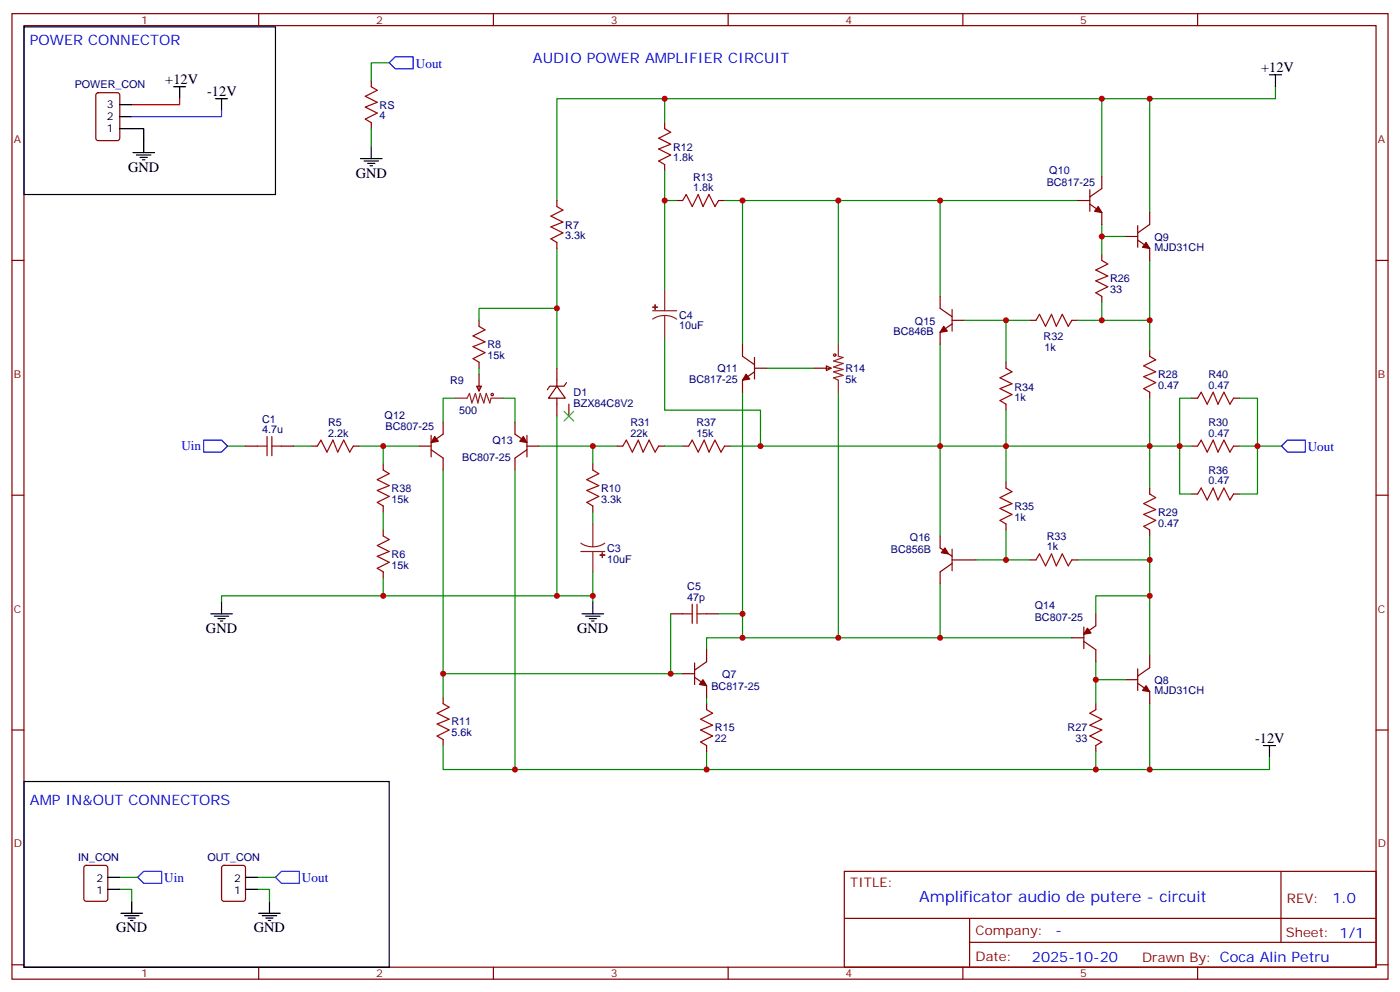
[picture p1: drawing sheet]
<svg xmlns="http://www.w3.org/2000/svg" width="412mm" height="292mm" viewBox="0 0 412 292" stroke-linecap="round" stroke-linejoin="round" font-family="sans-serif">
<g fill="none" stroke="#870000" stroke-width=".35">
<path d="M3.5 4h405.4v284.4h-405.4zM7.1 7.5h398.2v277.3h-398.2zM76.2 4v3.5M145.3 4v3.5M214.5 4v3.5M283.6 4v3.5M352.8 4v3.5M28.5 27.5l.4-.2h5.7l.6 .4 .1 13-.5 .7h-5.9l-.6-.4-.1-13zM109.4 23.8v1.7M109.4 36.1v1.8M195.8 36.1v1.8M164 59.1v1.7"/>
<path d="M195.8 48.5v1.7M199.3 59.1h1.8M211.7 59.1h1.7M317.5 59.1h3.5M321 55.9v6.3M324.6 52v3.5l-3.6 2.5M3.5 76.7h3.6M164 71.4v1.8M321 60.1l3.6 2.5v3.5M324.6 74.9v1.8M331.6 69.6h3.5M335.1 70.7l3.6 2.5v3.5"/>
<path d="M335.1 66.5v6.3M338.7 62.6v3.5l-3.6 2.5M405.3 76.7h3.6M141.1 94.3v1.8M276.9 87.3v3.5l3.6 2.5M280.5 94.3h3.5M280.5 91.2v6.3M280.5 95.4l-3.6 2.5v3.5M303.4 94.3h1.8M315.7 94.3h1.8M324.6 87.3v1.7M140.4 113.7h1.4l-.7 1.4z"/>
<path d="M141.1 106.7v1.7M141.1 110.2v4.9M164 113.7l2.5 3.6h-4.9zM164 108.4v5.3M164 117.3v5.3M166.9 112.7l-.7 1h-4.3l-.7 1.1M167.6 119v3.6M218.7 101.4v3.5l3.5 2.5M222.2 105.3v6.3M222.2 109.5l-3.5 2.5v3.5M222.2 108.4h3.6M239.9 108.4h4.9"/>
<path d="M243.4 107.7l1.4 .7-1.4 .7zM296.3 106.7v1.7M296.3 119v1.8M338.7 103.2v1.7M338.7 115.5v1.8M351 117.3h1.8M363.4 117.3h1.7M72.3 131.4h3.5M82.9 131.4h3.5M91.7 131.4h1.8M104.1 131.4h1.7M112.9 136.7v1.7"/>
<path d="M123.5 131.4h3.5M127 132.4l3.5 2.5v3.5M127 128.2v6.3M130.5 124.3v3.5l-3.5 2.5M151.7 124.3v3.5l3.5 2.5M155.2 131.4h3.5M155.2 132.4l-3.5 2.5v3.5M155.2 128.2v6.3M174.6 136.7v1.7M181.7 131.4h1.7M194 131.4h1.8M201.1 131.4h1.7"/>
<path d="M213.4 131.4h1.8M351 131.4h1.8M363.4 131.4h1.7M3.5 145.8h3.6M112.9 149v1.8M112.9 156.1v1.7M174.6 149v1.8M276.9 157.8v3.6l3.6 2.4M296.3 142v1.7M296.3 154.3v1.8M338.7 143.7v1.8M338.7 156.1v1.7"/>
<path d="M351 145.5h1.8M363.4 145.5h1.7M405.3 145.8h3.6M112.9 168.4v1.8M280.5 164.9h7M280.5 161.7v6.4M280.5 165.9l-3.6 2.5v3.5M303.4 164.9h1.8M315.7 164.9h1.8M197.6 180.8h3.5M201.1 198.4h3.5M204.6 199.5l3.5 2.4v3.6"/>
<path d="M204.6 195.2v6.4M208.1 191.3v3.6l-3.5 2.4M208.1 180.8h3.6M315.7 187.8h3.6M319.3 188.9l3.5 2.4v3.6M319.3 184.6v6.4M322.8 180.8v3.5l-3.5 2.5M335.1 197v6.3M338.7 193.1v3.5l-3.6 2.5M3.5 215h3.6M130.5 205.5v1.7M130.5 217.8v1.8"/>
<path d="M208.1 207.2v1.8M208.1 219.6v1.7M322.8 207.2v1.8M322.8 219.6v1.7M331.6 200.2h3.5M335.1 201.2l3.6 2.5v3.5M405.3 215h3.6M24.9 255.1l.5-.3h5.6l.7 .5v9.4l-.4 .7h-5.9l-.7-.4v-9.4zM65.5 255.1l.5-.3h5.6l.7 .5v9.4l-.4 .7h-5.9l-.7-.4v-9.4zM248.7 256.6h156.6v28.2h-156.6zM377.3 256.6v20.9M248.7 270.5h156.5"/>
<path d="M285.6 277.5h119.6M285.6 270.5v14.1M3.5 284.1h3.6M76.2 284.8v3.6M145.3 284.8v3.6M214.5 284.8v3.6M283.6 284.8v3.6M352.8 284.8v3.6M405.3 284.1h3.6"/>
</g>
<g fill="none" stroke="#a10000" stroke-width=".35">
<path d="M109.4 25.5l1.7 1.1-3.5 1.8 3.5 1.7-3.5 1.4 3.5 1.8-3.5 1.8 1.8 1M195.8 37.9l1.8 1-3.6 1.8 3.6 1.8-3.6 1.4 3.6 1.7-3.6 1.8 1.8 1.1M201.1 59.1l1-1.8 1.8 3.5 1.8-3.5 1.4 3.5 1.7-3.5 1.8 3.5 1.1-1.7M164 60.8l1.8 1.1-3.5 1.7 3.5 1.8-3.5 1.4 3.5 1.8-3.5 1.7 1.7 1.1M324.6 76.7l1.7 1.1-3.5 1.7 3.5 1.8-3.5 1.4 3.5 1.8-3.5 1.7 1.8 1.1M141.1 96.1l1.8 1.1-3.6 1.7 3.6 1.8-3.6 1.4 3.6 1.8-3.6 1.7 1.8 1.1M305.2 94.3l1-1.7 1.8 3.5 1.7-3.5 1.4 3.5 1.8-3.5 1.8 3.5 1-1.8M296.3 108.4l1.8 1.1-3.5 1.8 3.5 1.7-3.5 1.4 3.5 1.8-3.5 1.8 1.7 1M338.7 104.9l1.7 1.1-3.5 1.7 3.5 1.8-3.5 1.4 3.5 1.8-3.5 1.7 1.8 1.1M352.8 117.3l1-1.8 1.8 3.5 1.8-3.5 1.4 3.5 1.7-3.5 1.8 3.5 1.1-1.7M75.8 131.4h2.9M78.7 128.6v5.6"/>
<path d="M80.1 131.4h2.8M80.1 128.6v5.6M93.5 131.4l1-1.8 1.8 3.5 1.8-3.5 1.4 3.5 1.7-3.5 1.8 3.5 1.1-1.7M112.9 138.4l1.8 1.1-3.6 1.8 3.6 1.7-3.6 1.4 3.6 1.8-3.6 1.8 1.8 1M174.6 138.4l1.8 1.1-3.5 1.8 3.5 1.7-3.5 1.4 3.5 1.8-3.5 1.8 1.7 1M183.4 131.4l1.1-1.8 1.8 3.5 1.7-3.5 1.4 3.5 1.8-3.5 1.8 3.5 1-1.7M202.8 131.4l1.1-1.8 1.8 3.5 1.7-3.5 1.4 3.5 1.8-3.5 1.8 3.5 1-1.7M352.8 131.4l1-1.8 1.8 3.5 1.8-3.5 1.4 3.5 1.7-3.5 1.8 3.5 1.1-1.7M112.9 157.8l1.8 1.1-3.6 1.8 3.6 1.7-3.6 1.4 3.6 1.8-3.6 1.8 1.8 1M296.3 143.7l1.8 1.1-3.5 1.7 3.5 1.8-3.5 1.4 3.5 1.8-3.5 1.7 1.7 1.1M338.7 145.5l1.7 1-3.5 1.8 3.5 1.8-3.5 1.4 3.5 1.7-3.5 1.8 1.8 1.1M352.8 145.5l1-1.8 1.8 3.5 1.8-3.5 1.4 3.5 1.7-3.5 1.8 3.5 1.1-1.7"/>
<path d="M203.9 177.9v5.7M205.3 177.9v5.7M305.2 164.9l1-1.8 1.8 3.6 1.7-3.6 1.4 3.6 1.8-3.6 1.8 3.6 1-1.8M201.1 180.8h2.8M205.3 180.8h2.8M130.5 207.2l1.8 1.1-3.5 1.7 3.5 1.8-3.5 1.4 3.5 1.8-3.5 1.7 1.7 1.1M208.1 209l1.8 1-3.5 1.8 3.5 1.8-3.5 1.4 3.5 1.7-3.5 1.8 1.7 1.1M322.8 209l-1.8 1 3.6 1.8-3.6 1.8 3.6 1.4-3.6 1.7 3.6 1.8-1.8 1.1"/>
<circle cx="145" cy="116.2" r=".35"/>
<circle cx="245.9" cy="104.6" r=".35"/>
</g>
<g fill="none" stroke="#008700" stroke-width=".35">
<path d="M114.7 18.5h-5.3v5.3M109.4 37.9v5.3M195.8 36.1v-7h-31.8v30M324.6 29.1v22.9M338.7 29.1v33.5M375.7 25.5v3.6h-179.9M195.8 50.2v8.9M199.3 59.1h-3.5v26.4M213.4 59.1h5.3v42.3M218.7 59.1h98.8M246.9 59.1v42.3M276.9 59.1v28.2"/>
<path d="M164 73.2v17.6M324.6 69.6h7M324.6 66.1v8.8M338.7 76.7v26.5M141.1 94.3v-3.5h22.9v17.6M195.8 99.6v21.2h28.2v10.6h-8.8M284 94.3h12.3v12.4M296.3 94.3h7.1M324.6 89v5.3h-7.1M324.6 94.3h14.1M134.1 117.3h-3.6v7M141.1 108.4v1.8"/>
<path d="M148.2 117.3h3.5v7M218.7 115.5v72.3h28.2v-72.3M225.8 108.4h14.1M276.9 101.4v56.4M338.7 117.3v14.1h8.8v-14.1h3.5M365.1 117.3h5.3v14.1h-5.3M67 131.4h5.3M86.4 131.4h5.3M105.8 131.4h7.1v5.3M112.9 131.4h10.6M130.5 138.4v60h70.6M151.7 138.4v88.2h56.4v-5.3"/>
<path d="M158.7 131.4h15.9v5.3M164 122.6v52.9M174.6 131.4h7.1M195.8 131.4h5.3M224 131.4h114.7v12.3M296.3 120.8v21.2M351 131.4h-3.5v14.1h3.5M377.5 131.4h-7.1v14.1h-5.3M112.9 150.8v5.3M174.6 150.8v3.5M296.3 156.1v8.8h7.1M338.7 157.8v35.3"/>
<path d="M112.9 170.2v5.3h-47.6v1.7M112.9 175.5h61.7M174.6 168.4v8.8M276.9 171.9v15.9M287.5 164.9h8.8M317.5 164.9h21.2M338.7 175.5h-15.9v5.3M130.5 198.4v7.1M197.6 180.8v17.6M211.7 180.8h7M218.7 187.8h-10.6v3.5M246.9 187.8h68.8"/>
<path d="M322.8 194.9v12.3M130.5 219.6v7h21.2M208.1 205.5v1.7M322.8 200.2h8.8M338.7 207.2v19.4M322.8 221.3v5.3M373.9 223.1v3.5h-165.8M35.3 258.4h5.3M75.8 258.4h5.3M35.3 261.9h3.5v3.5M75.8 261.9h3.6v3.5"/>
</g>
<path d="M116.4 16.7h5.3v3.5h-5.3l-1.7-1.7zM60 129.6h5.3l1.7 1.8-1.7 1.7h-5.3zM377.5 131.4l1.7-1.8h5.3v3.5h-5.3zM42.3 256.6h5.3v3.5h-5.3l-1.7-1.7zM82.9 256.6h5.3v3.5h-5.3l-1.8-1.7z" fill="none" stroke="#00f" stroke-width=".35"/>
<g fill="none" stroke="#000" stroke-width=".35">
<path d="M7.1 7.9h74v49.4h-74zM35.3 37.9h7v7M35.3 30.8h3.5M35.3 34.4h3.5M51.2 25.5h3.5M52.9 25.5v3.6M63.5 29.1h3.5M65.3 29.1v3.5M373.9 22h3.6M375.7 22v3.5M39.2 44.9h6.3M40.2 45.6h4.2"/>
<path d="M41.3 46.4h2.1M42 47.1h.7M106.2 46.7h6.3M107.2 47.4h4.3M108.3 48.1h2.1M109 48.8h.7M109.4 43.2v3.5M65.3 177.2v3.6M174.6 177.2v3.6M62.1 180.8h6.3M63.1 181.5h4.3M64.2 182.2h2.1"/>
<path d="M64.9 182.9h.7M171.4 180.8h6.4M172.5 181.5h4.2M173.6 182.2h2.1M174.3 182.9h.7M372.2 219.6h3.5M373.9 219.6v3.5M7.1 230.2h107.6v54.6h-107.6zM31.7 258.4h3.6M72.3 258.4h3.5M31.7 261.9h3.6M35.6 269h6.4"/>
<path d="M36.7 269.7h4.2M37.7 270.4h2.2M38.5 271.1h.7M38.8 265.4v3.6M72.3 261.9h3.5M76.2 269h6.3M77.3 269.7h4.2M78.3 270.4h2.1M79 271.1h.7M79.4 265.4v3.6"/>
</g>
<path d="M192.3 91.5h7M195.8 92.9l1.8 .3 1.7 .8M195.8 92.9l-1.9 .3-1.6 .8M195.8 85.5v6M195.8 92.9v6.7M134.1 117.3h3.5l.7-1.4 .7 2.8 1.1-2.8 .7 2.8 .7-2.8 1 2.8 .7-2.8 1.1 2.8 .3-1.4h3.6M246.9 101.4v3.5l1.5 .4-2.9 1 2.9 .7-2.9 1.1 2.9 .7-2.9 .7 2.9 1.1-2.9 .7 1.4 .7v3.5M171.1 159.9l1.7 .9 1.8 .2M174.6 154.3v6.7M178.2 159.9l-1.7 .9-1.9 .2M171.1 162.4h7.1M174.6 162.4v6" fill="none" stroke="#8c2424" stroke-width=".35"/>
<path d="M52.9 29.1v1.7h-14.1" fill="none" stroke="#f00" stroke-width=".35"/>
<g fill="#870000" stroke="#870000" stroke-width=".35">
<path d="M219.8 110.2l1 1.4-2.1 .4z"/>
<path d="M207.1 200.2l1 1.7-2.1-.3z"/>
<path d="M337.6 201.9l1.1 1.8-2.2-.4z"/>
<path d="M337.6 71.4l1.1 1.8-2.2-.4z"/>
<path d="M278.3 161.4l1.1 1.7-2.1-.3z"/>
<path d="M320.3 185l1.1 1.4-2.1 .4z"/>
<path d="M323.5 60.8l1.1 1.8-2.2-.4z"/>
<path d="M278 96.1l1 1.4-2.1 .4z"/>
<path d="M128.1 128.6l1 1.4-2.1 .3z"/>
<path d="M154.2 128.6l1 1.7-2.1-.3z"/>
</g>
<path d="M166.2 121.1l2.8 2.9M169 121.1l-2.8 2.9" fill="none" stroke="#3c3" stroke-width=".35"/>
<g fill="#8c2424" stroke="#8c2424" stroke-width=".35">
<path d="M192.3 90.5h1.4z"/>
<path d="M193 89.7v1.5z"/>
<path d="M176.7 163.4l1.5 .1z"/>
<path d="M177.4 162.8v1.4z"/>
</g>
<path d="M65.3 32.6v1.8h-26.5" fill="none" stroke="#03f" stroke-width=".35"/>
<g fill="#c00">
<circle cx="164" cy="90.8" r=".88"/>
<circle cx="151.7" cy="226.6" r=".88"/>
<circle cx="338.7" cy="131.4" r=".88"/>
<circle cx="195.8" cy="29.1" r=".88"/>
<circle cx="347.5" cy="131.4" r=".88"/>
<circle cx="276.9" cy="131.4" r=".88"/>
<circle cx="338.7" cy="94.3" r=".88"/>
<circle cx="296.3" cy="94.3" r=".88"/>
<circle cx="338.7" cy="226.6" r=".88"/>
<circle cx="218.7" cy="187.8" r=".88"/>
<circle cx="197.6" cy="198.4" r=".88"/>
<circle cx="218.7" cy="180.8" r=".88"/>
<circle cx="218.7" cy="59.1" r=".88"/>
<circle cx="246.9" cy="59.1" r=".88"/>
<circle cx="276.9" cy="59.1" r=".88"/>
<circle cx="338.7" cy="29.1" r=".88"/>
<circle cx="324.6" cy="29.1" r=".88"/>
<circle cx="324.6" cy="94.3" r=".88"/>
<circle cx="324.6" cy="69.6" r=".88"/>
<circle cx="296.3" cy="131.4" r=".88"/>
<circle cx="322.8" cy="226.6" r=".88"/>
<circle cx="338.7" cy="164.9" r=".88"/>
<circle cx="246.9" cy="187.8" r=".88"/>
<circle cx="208.1" cy="226.6" r=".88"/>
<circle cx="195.8" cy="59.1" r=".88"/>
<circle cx="112.9" cy="131.4" r=".88"/>
<circle cx="174.6" cy="175.5" r=".88"/>
<circle cx="112.9" cy="175.5" r=".88"/>
<circle cx="164" cy="175.5" r=".88"/>
<circle cx="174.6" cy="131.4" r=".88"/>
<circle cx="224" cy="131.4" r=".88"/>
<circle cx="276.9" cy="187.8" r=".88"/>
<circle cx="338.7" cy="175.5" r=".88"/>
<circle cx="322.8" cy="200.2" r=".88"/>
<circle cx="296.3" cy="164.9" r=".88"/>
<circle cx="370.4" cy="131.4" r=".88"/>
<circle cx="130.5" cy="198.4" r=".88"/>
</g>
<text font-size="4.6" fill="#00f" x="270.8" y="265.6">Amplificator audio de putere - circuit</text>
<g font-size="4.2" fill="#00f">
<text x="8.8" y="13.2">POWER CONNECTOR</text>
<text x="157" y="18.5">AUDIO POWER AMPLIFIER CIRCUIT</text>
<text x="8.8" y="237.2">AMP IN&amp;OUT CONNECTORS</text>
<text x="392.5" y="265.9">1.0</text>
<text x="310.9" y="275.4">-</text>
<text x="304" y="283.2">2025-10-20</text>
</g>
<g font-size="4.2">
<text x="371.5" y="21.3">+12V</text>
<text x="48.7" y="24.8">+12V</text>
<text x="61" y="28.4">-12V</text>
<text x="37.7" y="50.6">GND</text>
<text x="104.8" y="52.4">GND</text>
<text x="60.7" y="186.4">GND</text>
<text x="170" y="186.4">GND</text>
<text x="369.7" y="218.9">-12V</text>
<text x="34.2" y="274.6">GND</text>
<text x="74.8" y="274.6">GND</text>
</g>
<g font-size="3.9" fill="#00f">
<text x="122.5" y="19.9">Uout</text>
<text x="53.4" y="132.6">Uin</text>
<text x="385.2" y="132.7">Uout</text>
<text x="48.4" y="259.6">Uin</text>
<text x="89" y="259.6">Uout</text>
</g>
<g font-size="3.9" fill="#800">
<text x="250.5" y="261.2">TITLE:</text>
<text x="379.1" y="265.9">REV:</text>
<text x="287.4" y="275.4">Company:</text>
<text x="378.7" y="276">Sheet: 1/1</text>
<text x="287.4" y="283.1">Date:</text>
<text x="336.4" y="283.2">Drawn By: Coca Alin Petru</text>
</g>
<g font-size="3.2" fill="#800">
<text x="41.6" y="7">1</text>
<text x="110.8" y="7">2</text>
<text x="179.9" y="7">3</text>
<text x="249.1" y="7">4</text>
<text x="318.2" y="7">5</text>
<text x="4.1" y="42.1">A</text>
<text x="405.9" y="42.1">A</text>
<text x="4.1" y="111.3">B</text>
<text x="405.9" y="111.3">B</text>
<text x="4.1" y="180.4">C</text>
<text x="405.9" y="180.4">C</text>
<text x="4.1" y="249.6">D</text>
<text x="405.9" y="249.6">D</text>
<text x="41.6" y="287.8">1</text>
<text x="110.8" y="287.8">2</text>
<text x="179.9" y="287.8">3</text>
<text x="249.1" y="287.8">4</text>
<text x="318.2" y="287.8">5</text>
</g>
<g font-size="3.2" fill="#000080">
<text x="22" y="26">POWER_CON</text>
<text x="111.8" y="35.2">4</text>
<text x="111.8" y="32">RS</text>
<text x="198.3" y="47.5">1.8k</text>
<text x="198.3" y="44.5">R12</text>
<text x="204.2" y="53.2">R13</text>
<text x="309.1" y="51.4">Q10</text>
<text x="204.2" y="56.2">1.8k</text>
<text x="308.3" y="54.9">BC817-25</text>
<text x="166.5" y="70.4">3.3k</text>
<text x="166.5" y="67.4">R7</text>
<text x="340.1" y="70.8">Q9</text>
<text x="340.1" y="73.9">MJD31CH</text>
<text x="327" y="83.1">R26</text>
<text x="327" y="86.3">33</text>
<text x="200" y="93.8">C4</text>
<text x="269.5" y="95.6">Q15</text>
<text x="200" y="96.9">10uF</text>
<text x="263.2" y="98.6">BC846B</text>
<text x="307.4" y="100">R32</text>
<text x="143.6" y="105.7">15k</text>
<text x="143.6" y="102.5">R8</text>
<text x="307.7" y="103.2">1k</text>
<text x="132.6" y="113.1">R9</text>
<text x="203" y="112.8">BC817-25</text>
<text x="211.3" y="109.6">Q11</text>
<text x="249.1" y="112.7">5k</text>
<text x="249.1" y="109.7">R14</text>
<text x="341.1" y="111.3">R28</text>
<text x="356" y="111.3">R40</text>
<text x="169" y="119.8">BZX84C8V2</text>
<text x="169" y="116.6">D1</text>
<text x="298.8" y="118">1k</text>
<text x="298.8" y="115">R34</text>
<text x="341.1" y="114.5">0.47</text>
<text x="356" y="114.4">0.47</text>
<text x="77.2" y="124.5">C1</text>
<text x="96.7" y="125.5">R5</text>
<text x="113.3" y="123.4">Q12</text>
<text x="135.3" y="121.9">500</text>
<text x="185.7" y="125.4">R31</text>
<text x="205.1" y="125.4">R37</text>
<text x="356" y="125.4">R30</text>
<text x="77.2" y="127.5">4.7u</text>
<text x="96.7" y="128.6">2.2k</text>
<text x="113.6" y="126.5">BC807-25</text>
<text x="145.1" y="130.8">Q13</text>
<text x="185.7" y="128.6">22k</text>
<text x="205.1" y="128.6">15k</text>
<text x="356" y="128.6">0.47</text>
<text x="136.2" y="135.7">BC807-25</text>
<text x="356" y="142.7">0.47</text>
<text x="356" y="139.5">R36</text>
<text x="115.4" y="148">15k</text>
<text x="115.4" y="145">R38</text>
<text x="177.1" y="148">3.3k</text>
<text x="177.1" y="144.9">R10</text>
<text x="298.8" y="153.3">1k</text>
<text x="298.8" y="150.2">R35</text>
<text x="341.1" y="155.1">0.47</text>
<text x="341.1" y="152">R29</text>
<text x="268" y="159.3">Q16</text>
<text x="308.3" y="159">R33</text>
<text x="115.4" y="167.4">15k</text>
<text x="115.4" y="164.4">R6</text>
<text x="178.9" y="165.7">10uF</text>
<text x="178.9" y="162.6">C3</text>
<text x="262.4" y="162.9">BC856B</text>
<text x="308.3" y="162.1">1k</text>
<text x="202.4" y="173.8">C5</text>
<text x="202.4" y="176.9">47p</text>
<text x="304.9" y="179.4">Q14</text>
<text x="304.8" y="183">BC807-25</text>
<text x="209.5" y="203.1">BC817-25</text>
<text x="212.7" y="199.5">Q7</text>
<text x="340.1" y="201.4">Q8</text>
<text x="340.1" y="204.4">MJD31CH</text>
<text x="133" y="213.6">R11</text>
<text x="210.6" y="215.4">R15</text>
<text x="314.5" y="215.4">R27</text>
<text x="133" y="216.8">5.6k</text>
<text x="210.6" y="218.6">22</text>
<text x="316.8" y="218.6">33</text>
<text x="23.1" y="253.5">IN_CON</text>
<text x="61.1" y="253.5">OUT_CON</text>
</g>
<g font-size="3.2">
<text x="31.5" y="31.9">3</text>
<text x="31.5" y="35.4">2</text>
<text x="31.5" y="38.9">1</text>
<text x="28.4" y="263.3">1</text>
<text x="28.4" y="259.8">2</text>
<text x="69" y="263.3">1</text>
<text x="69" y="259.8">2</text>
</g>
</svg>
